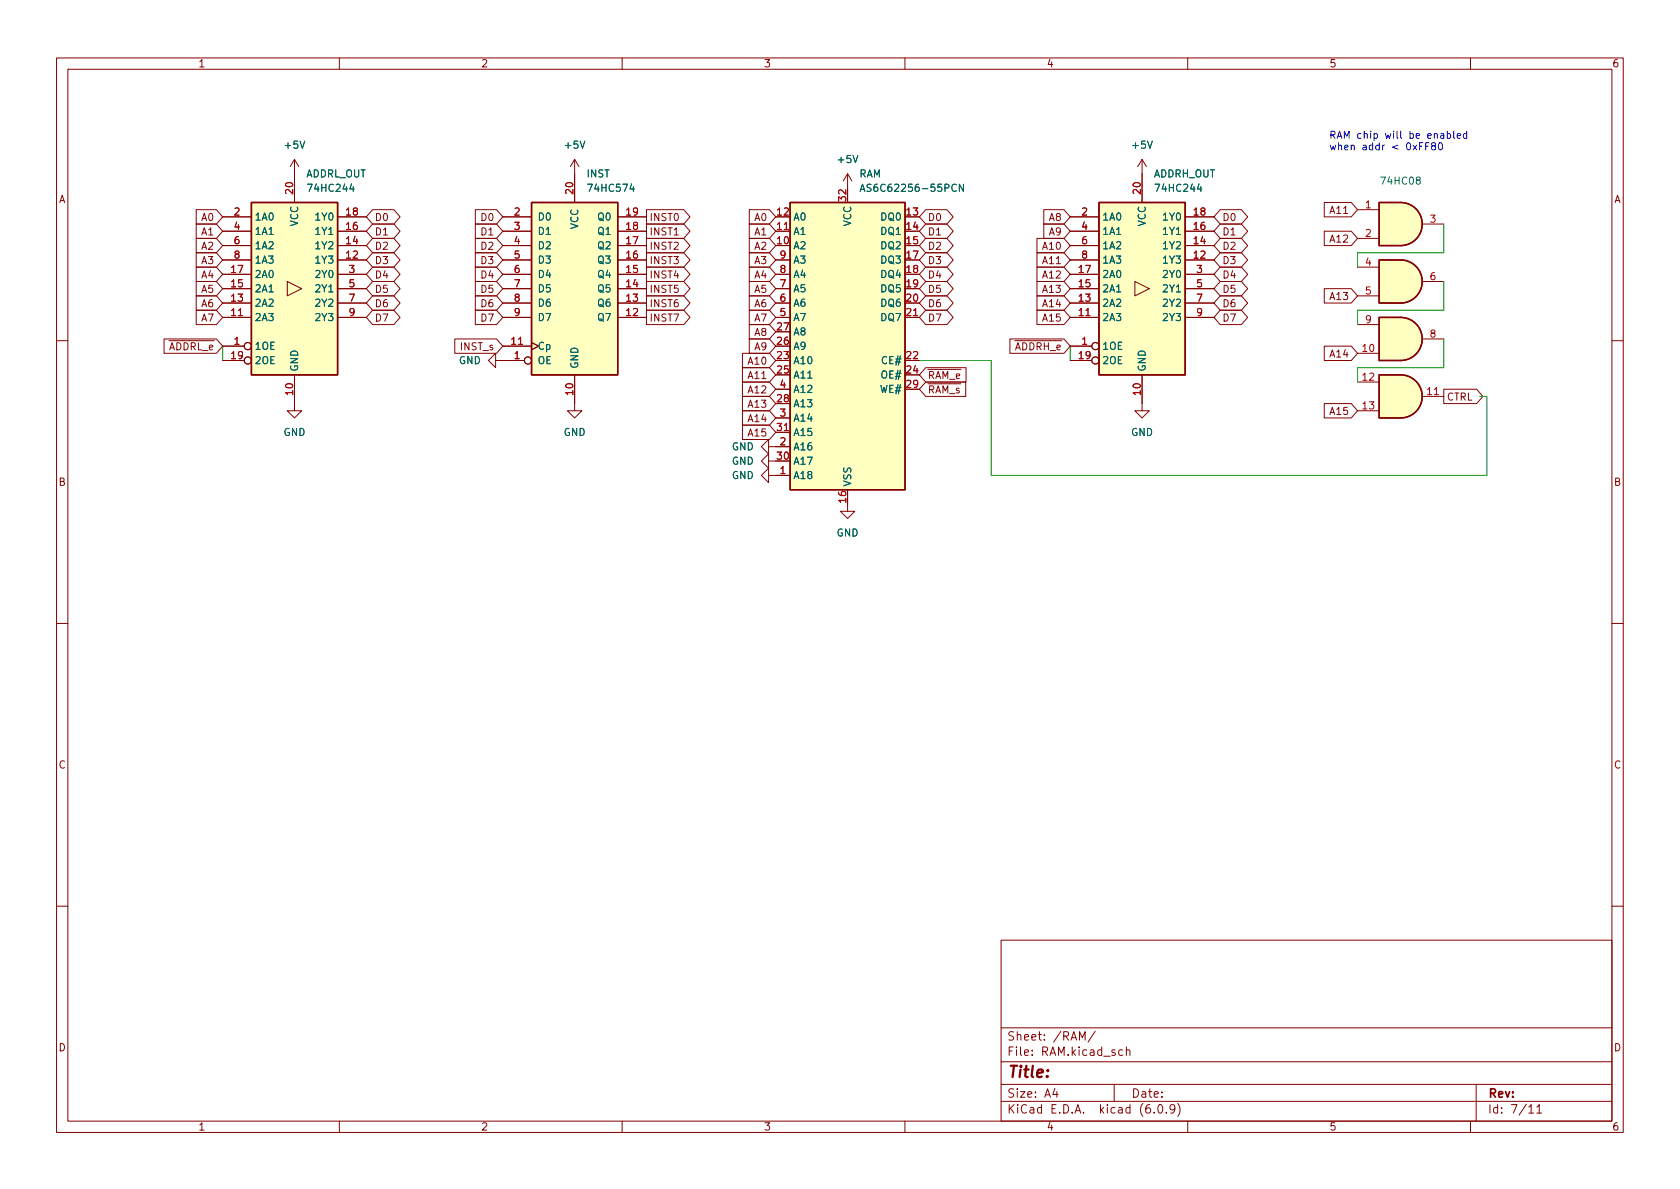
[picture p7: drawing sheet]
<svg xmlns="http://www.w3.org/2000/svg" width="297mm" height="210mm" viewBox="0 0 297 210" stroke-linecap="round" stroke-linejoin="round" font-family="sans-serif">
<g fill="none" stroke="#840000" stroke-width=".18">
<path d="M10 10.2h277v190.1h-277zM12 12.2h273v186.1h-273zM60 10.2v2M110 10.2v2M160 10.2v2M210 10.2v2M260 10.2v2M34.7 37.1h3.6l1.1 1.2-1.1 1.3h-3.6zM34.7 39.6h3.6l1.1 1.3-1.1 1.3h-3.6zM39.4 38.3h5M52.1 28.2l-.8 1.3M52.1 28.2v7.6"/>
<path d="M52.1 28.2l.7 1.3M59.7 38.3h5.1M65.9 39.6h3.7l1.1 1.3-1.1 1.3h-3.7l-1.1-1.3zM65.9 37.1h3.7l1.1 1.2-1.1 1.3h-3.7l-1.1-1.3zM84 39.6h3.8l1.1 1.3-1.1 1.3h-3.8zM84 37.1h3.8l1.1 1.2-1.1 1.3h-3.8zM88.9 38.3h5.1M101.6 28.2l-.8 1.3M101.6 28.2v7.6M101.6 28.2l.8 1.3M109.2 38.3h5.1M114.3 37.1h6.6l1.1 1.2-1.1 1.3h-6.6z"/>
<path d="M114.3 39.6h6.6l1.1 1.3-1.1 1.3h-6.6zM132.5 39.6h3.5l1.2 1.3-1.2 1.3h-3.5zM132.5 37.1h3.5l1.2 1.2-1.2 1.3h-3.5zM149.9 30.7l-.8 1.3M149.9 30.7v2.6M149.9 30.7l.7 1.3M163.7 39.6h3.7l1.1 1.3-1.1 1.3h-3.7l-1.1-1.3zM163.7 37.1h3.7l1.1 1.2-1.1 1.3h-3.7l-1.1-1.3zM184.6 39.6h3.5l1.1 1.3-1.1 1.3h-3.5zM184.6 37.1h3.5l1.1 1.2-1.1 1.3h-3.5zM189.2 38.3h5.1M201.9 28.2v7.6"/>
<path d="M201.9 28.2l-.7 1.3M201.9 28.2l.8 1.3M209.5 38.3h5.1M215.7 37.1h3.8l1.1 1.2-1.1 1.3h-3.8l-1.1-1.3zM215.7 39.6h3.8l1.1 1.3-1.1 1.3h-3.8l-1.1-1.3zM234.1 35.8h4.8l1.1 1.3-1.1 1.2h-4.8zM240 37.1h3.8M251.5 39.6h3.8M29 59.9h9.3l1.1 1.3-1.1 1.3h-9.3zM34.7 54.9h3.6l1.1 1.2-1.1 1.3h-3.6zM34.7 47.2h3.6l1.1 1.3-1.1 1.3h-3.6zM34.7 44.7h3.6l1.1 1.3-1.1 1.2h-3.6z"/>
<path d="M34.7 42.2h3.6l1.1 1.2-1.1 1.3h-3.6zM34.7 49.8h3.6l1.1 1.2-1.1 1.3h-3.6zM34.7 52.3h3.6l1.1 1.3-1.1 1.3h-3.6zM39.4 40.9h5M39.4 56.1h5M39.4 53.6h5M39.4 51h5M39.4 48.5h5M39.4 46h5M39.4 43.4h5M50.8 49.8l2.5 1.2-2.5 1.3zM59.7 40.9h5.1"/>
<path d="M59.7 56.1h5.1M59.7 53.6h5.1M59.7 51h5.1M59.7 48.5h5.1M59.7 46h5.1M59.7 43.4h5.1M65.9 42.2h3.7l1.1 1.2-1.1 1.3h-3.7l-1.1-1.3zM65.9 44.7h3.7l1.1 1.3-1.1 1.2h-3.7l-1.1-1.2zM65.9 47.2h3.7l1.1 1.3-1.1 1.3h-3.7l-1.1-1.3zM65.9 52.3h3.7l1.1 1.3-1.1 1.3h-3.7l-1.1-1.3zM65.9 54.9h3.7l1.1 1.2-1.1 1.3h-3.7l-1.1-1.3zM65.9 49.8h3.7l1.1 1.2-1.1 1.3h-3.7l-1.1-1.3z"/>
<path d="M80.4 59.9h7.4l1.1 1.3-1.1 1.3h-7.4zM84 52.3h3.8l1.1 1.3-1.1 1.3h-3.8zM84 54.9h3.8l1.1 1.2-1.1 1.3h-3.8zM84 49.8h3.8l1.1 1.2-1.1 1.3h-3.8zM84 44.7h3.8l1.1 1.3-1.1 1.2h-3.8zM84 42.2h3.8l1.1 1.2-1.1 1.3h-3.8zM84 47.2h3.8l1.1 1.3-1.1 1.3h-3.8zM88.9 40.9h5.1M88.9 56.1h5.1M88.9 53.6h5.1M88.9 51h5.1M88.9 48.5h5.1"/>
<path d="M88.9 46h5.1M88.9 43.4h5.1M109.2 40.9h5.1M109.2 56.1h5.1M109.2 53.6h5.1M109.2 51h5.1M109.2 48.5h5.1M109.2 46h5.1M109.2 43.4h5.1M114.3 52.3h6.6l1.1 1.3-1.1 1.3h-6.6zM114.3 54.9h6.6l1.1 1.2-1.1 1.3h-6.6zM114.3 44.7h6.6l1.1 1.3-1.1 1.2h-6.6z"/>
<path d="M114.3 47.2h6.6l1.1 1.3-1.1 1.3h-6.6zM114.3 49.8h6.6l1.1 1.2-1.1 1.3h-6.6zM114.3 42.2h6.6l1.1 1.2-1.1 1.3h-6.6zM132.5 44.7h3.5l1.2 1.3-1.2 1.2h-3.5zM132.5 42.2h3.5l1.2 1.2-1.2 1.3h-3.5zM132.5 47.2h3.5l1.2 1.3-1.2 1.3h-3.5zM132.5 54.9h3.5l1.2 1.2-1.2 1.3h-3.5zM132.5 52.3h3.5l1.2 1.3-1.2 1.3h-3.5zM132.5 49.8h3.5l1.2 1.2-1.2 1.3h-3.5zM132.5 57.4h3.5l1.2 1.3-1.2 1.2h-3.5zM132.5 59.9h3.5l1.2 1.3-1.2 1.3h-3.5zM137.2 40.9h2.5"/>
<path d="M137.2 56.1h2.5M137.2 53.6h2.5M137.2 51h2.5M137.2 48.5h2.5M137.2 46h2.5M160 56.1h2.6M163.7 54.9h3.7l1.1 1.2-1.1 1.3h-3.7l-1.1-1.3zM163.7 52.3h3.7l1.1 1.3-1.1 1.3h-3.7l-1.1-1.3zM163.7 49.8h3.7l1.1 1.2-1.1 1.3h-3.7l-1.1-1.3zM163.7 42.2h3.7l1.1 1.2-1.1 1.3h-3.7l-1.1-1.3zM163.7 44.7h3.7l1.1 1.3-1.1 1.2h-3.7l-1.1-1.2zM163.7 47.2h3.7l1.1 1.3-1.1 1.3h-3.7l-1.1-1.3z"/>
<path d="M178.6 59.9h9.5l1.1 1.3-1.1 1.3h-9.5zM183.3 42.2h4.8l1.1 1.2-1.1 1.3h-4.8zM183.3 52.3h4.8l1.1 1.3-1.1 1.3h-4.8zM183.3 54.9h4.8l1.1 1.2-1.1 1.3h-4.8zM183.3 44.7h4.8l1.1 1.3-1.1 1.2h-4.8zM183.3 47.2h4.8l1.1 1.3-1.1 1.3h-4.8zM183.3 49.8h4.8l1.1 1.2-1.1 1.3h-4.8zM189.2 40.9h5.1M189.2 56.1h5.1M189.2 53.6h5.1M189.2 51h5.1M189.2 48.5h5.1"/>
<path d="M189.2 46h5.1M189.2 43.4h5.1M200.7 49.8l2.5 1.2-2.5 1.3zM209.5 40.9h5.1M209.5 56.1h5.1M209.5 53.6h5.1M209.5 51h5.1M209.5 48.5h5.1M209.5 46h5.1M209.5 43.4h5.1M215.7 42.2h3.8l1.1 1.2-1.1 1.3h-3.8l-1.1-1.3zM215.7 47.2h3.8l1.1 1.3-1.1 1.3h-3.8l-1.1-1.3z"/>
<path d="M215.7 54.9h3.8l1.1 1.2-1.1 1.3h-3.8l-1.1-1.3zM215.7 44.7h3.8l1.1 1.3-1.1 1.2h-3.8l-1.1-1.2zM215.7 49.8h3.8l1.1 1.2-1.1 1.3h-3.8l-1.1-1.3zM215.7 52.3h3.8l1.1 1.3-1.1 1.3h-3.8l-1.1-1.3zM234.1 51h4.8l1.1 1.3-1.1 1.3h-4.8zM234.1 40.9h4.8l1.1 1.3-1.1 1.2h-4.8zM240 47.2h3.8M240 52.3h3.8M240 57.4h3.8M240 42.2h3.8M251.5 49.8h3.8M251.5 59.9h3.8"/>
<path d="M10 60.2h2M39.4 61.2h3.8M39.4 63.7h3.8M52.1 66.3v6.3h1.2l-1.2 1.3-1.3-1.3h1.3M87.6 63.7v-1.2l-1.2 1.2 1.2 1.3v-1.3h5.1M88.9 61.2h5.1M94 60.6l1.2 .6-1.2 .6M101.6 66.3v6.3h1.3l-1.3 1.3-1.3-1.3h1.3M131.3 72.6h4.7l1.2 1.3-1.2 1.3h-4.7zM131.3 75.2h4.7l1.2 1.2-1.2 1.3h-4.7zM131.3 62.5h4.7l1.2 1.2-1.2 1.3h-4.7zM131.3 65h4.7l1.2 1.3-1.2 1.3h-4.7z"/>
<path d="M131.3 67.6h4.7l1.2 1.2-1.2 1.3h-4.7zM131.3 70.1h4.7l1.2 1.3-1.2 1.2h-4.7zM135.9 79v-1.3l-1.3 1.3 1.3 1.3v-1.3h3.8M137.2 73.9h2.5M137.2 76.4h2.5M137.2 68.8h2.5M163.7 67.6h7v2.5h-7l-1.1-1.3zM163.7 65h7.1v2.6h-7.1l-1.1-1.3zM189.2 61.2h3.8M189.2 63.7h3.8M201.9 66.3v6.3h1.3l-1.3 1.3-1.2-1.3h1.2M234.1 61.2h4.8l1.1 1.3-1.1 1.2h-4.8z"/>
<path d="M234.1 71.4h4.8l1.1 1.2-1.1 1.3h-4.8zM240 67.6h3.8M240 72.6h3.8M240 62.5h3.8M251.5 70.1h3.8M255.3 68.8h5.8l1.1 1.3-1.1 1.3h-5.8zM285 60.2h2M135.9 81.5v-1.2l-1.3 1.2 1.3 1.3v-1.3h1.3M135.9 84.1v-1.3l-1.3 1.3 1.3 1.2v-1.2h3.8M149.9 89.1v1.3h1.2l-1.2 1.3-1.3-1.3h1.3M10 110.2h2M285 110.2h2"/>
<path d="M10 160.2h2M177 166.3h108v32h-108zM285 160.2h2M60 198.3v2M110 198.3v2M160 198.3v2M177 194.8h108M177 191.8h108M177 187.8h108M177 181.8h108M186.5 192.5l-.4 1h1M186.9 193v1"/>
<path d="M190.9 183.9v-1.5l.5 1.1 .5-1.1v1.5M193.6 182.4l-1.2 1.9M197 191.8v3M198.5 185.7l-.4-.1-.3 .3v.4l.1 .3h.6M199.1 185.8l.3-.2 .3 .1 .1 .9M199.1 185.1v1.5M204.1 196.7v.1M204.9 195.4l.2-.1a.81 .81 0 0 1 .6 .7 .81 .81 0 0 1-.3 .8h-.2a.81 .81 0 0 1-.6-.6 .81 .81 0 0 1 .3-.8zM206.2 196.7v.1M207.7 196l-.3 .3h-.3l-.2-.3 .1-.6 .4-.1 .2 .2a.99 .99 0 0 1-.3 1.3h-.3M208.2 195.1a1.72 1.72 0 0 1 0 2.3M210 198.3v2"/>
<path d="M260 198.3v2M261 191.8v6.5M270.3 195.8l.4-.5v1.5M270.3 196.8h.9M271.7 195.8l.5-.5v1.5M271.7 196.8h.9"/>
<circle cx="43.8" cy="63.7" r=".63"/>
<circle cx="43.8" cy="61.2" r=".63"/>
<circle cx="93.3" cy="63.7" r=".63"/>
<circle cx="193.7" cy="63.7" r=".63"/>
<circle cx="193.7" cy="61.2" r=".63"/>
</g>
<g fill="#ffffc2" stroke="#ffffc2" stroke-width=".18">
<path d="M247.7 66.3a3.8 3.8 0 0 1 3.8 3.8 3.8 3.8 0 0 1-3.8 3.8z"/>
<path d="M243.8 66.3h3.8v7.6h-3.8z"/>
<path d="M247.7 46a3.8 3.8 0 0 1 3.8 3.8 3.8 3.8 0 0 1-3.8 3.8z"/>
<path d="M243.8 46h3.8v7.6h-3.8z"/>
<path d="M139.7 35.8h20.3v50.8h-20.3z"/>
<path d="M247.7 56.1a3.8 3.8 0 0 1 3.8 3.8 3.8 3.8 0 0 1-3.8 3.8z"/>
<path d="M243.8 56.1h3.8v7.6h-3.8z"/>
<path d="M247.7 35.8a3.8 3.8 0 0 1 3.8 3.8 3.8 3.8 0 0 1-3.8 3.8z"/>
<path d="M243.8 35.8h3.8v7.6h-3.8z"/>
<path d="M44.4 35.8h15.3v30.5h-15.3z"/>
<path d="M194.3 35.8h15.2v30.5h-15.2z"/>
<path d="M94 35.8h15.2v30.5h-15.2z"/>
</g>
<path d="M44.4 35.8h15.3v30.5h-15.3zM94 35.8h15.2v30.5h-15.2zM139.7 35.8h20.3v50.8h-20.3zM194.3 35.8h15.2v30.5h-15.2zM243.8 35.8h3.9a3.8 3.8 0 0 1 3.8 3.8 3.8 3.8 0 0 1-3.8 3.8h-3.9zM243.8 46h3.9a3.8 3.8 0 0 1 3.8 3.8 3.8 3.8 0 0 1-3.8 3.8h-3.9zM243.8 56.1h3.9a3.8 3.8 0 0 1 3.8 3.8 3.8 3.8 0 0 1-3.8 3.8h-3.9zM243.8 66.3h3.9a3.8 3.8 0 0 1 3.8 3.8 3.8 3.8 0 0 1-3.8 3.8h-3.9z" fill="none" stroke="#840000" stroke-width=".25"/>
<path d="M152.1 33.8l.4-1.2 .4 1.2M152.2 33.5h.6M170.3 32.6v1.2l-.7-1.2v1.2" fill="none" stroke="#006464" stroke-width=".18"/>
<path d="M252.1 25.8h.4M252.7 25.2h-.6v1.3M253.4 25.8l-.3-.3 .1-.1 .2-.2 .3 .1 .1 .2v.2l-.6 .1-.1 .2 .1 .4 .2 .1h.2l.2-.2v-.3l-.2-.2M254.4 25.4l.2-.2a.68 .68 0 0 1 .5 .7 .68 .68 0 0 1-.5 .6l-.2-.1-.1-.4zM255.9 23.7l.4-.1 .2 .3-.1 .5h-.5M255.9 23.2v1.3M257 23.2v1.1l.2 .2M257.6 24l.6-.1v-.2l-.4-.1-.2 .2 .1 .6h.5M259.3 23.7l-.3-.1-.3 .3 .2 .5h.4M259.3 23.2v1.3" fill="none" stroke="#0000c2" stroke-width=".18"/>
<path d="M255.3 39.6v5.1h-15.3v2.5M255.3 49.8v5.1h-15.3v2.5M255.3 59.9v5.1h-15.3v2.6M39.4 61.2v2.5M162.6 63.7h12.7v20.4h87.6v-14h-1.3M189.2 61.2v2.5" fill="none" stroke="#009600" stroke-width=".18"/>
<text font-size="2.8" fill="#840000" x="178" y="190.6">Title:</text>
<g font-size="2.1" fill="#840000">
<text x="178" y="184">Sheet: /RAM/</text>
<text x="178" y="186.7">File: RAM.kicad_sch</text>
<text x="178" y="196.9">KiCad E.D.A. kicad (6.0.9)</text>
<text x="178" y="194.1">Size: A4</text>
<text x="200" y="194.1">Date:</text>
<text x="263" y="194.1">Rev:</text>
<text x="263" y="196.9">Id: 7/11</text>
</g>
<g font-size="1.8" fill="#840000">
<text x="35" y="11.9">1</text>
<text x="85" y="11.9">2</text>
<text x="135" y="11.9">3</text>
<text x="185" y="11.9">4</text>
<text x="235" y="11.9">5</text>
<text x="285" y="11.9">6</text>
<text x="10.3" y="35.9">A</text>
<text x="285.3" y="35.9">A</text>
<text x="35.7" y="39.1">A0</text>
<text x="35.7" y="41.6">A1</text>
<text x="66.2" y="41.6">D1</text>
<text x="66.2" y="39.1">D0</text>
<text x="85.2" y="41.6">D1</text>
<text x="85.2" y="39.1">D0</text>
<text x="114.8" y="39.1">INST0</text>
<text x="114.8" y="41.6">INST1</text>
<text x="133.5" y="41.6">A1</text>
<text x="133.5" y="39.1">A0</text>
<text x="164" y="41.6">D1</text>
<text x="164" y="39.1">D0</text>
<text x="185.5" y="41.6">A9</text>
<text x="185.5" y="39.1">A8</text>
<text x="216.1" y="39.1">D0</text>
<text x="216.1" y="41.6">D1</text>
<text x="235.4" y="37.8">A11</text>
<text x="35.7" y="46.7">A3</text>
<text x="35.7" y="44.2">A2</text>
<text x="66.2" y="44.2">D2</text>
<text x="66.2" y="46.7">D3</text>
<text x="85.2" y="46.7">D3</text>
<text x="85.2" y="44.2">D2</text>
<text x="114.8" y="46.7">INST3</text>
<text x="114.8" y="44.2">INST2</text>
<text x="133.5" y="46.7">A3</text>
<text x="133.5" y="44.2">A2</text>
<text x="164" y="44.2">D2</text>
<text x="164" y="46.7">D3</text>
<text x="184.6" y="44.2">A10</text>
<text x="184.6" y="46.7">A11</text>
<text x="216.1" y="44.2">D2</text>
<text x="216.1" y="46.7">D3</text>
<text x="235.4" y="42.9">A12</text>
<text x="35.7" y="49.2">A4</text>
<text x="35.7" y="51.8">A5</text>
<text x="66.2" y="49.2">D4</text>
<text x="66.2" y="51.8">D5</text>
<text x="85.2" y="51.8">D5</text>
<text x="85.2" y="49.2">D4</text>
<text x="114.8" y="49.2">INST4</text>
<text x="114.8" y="51.8">INST5</text>
<text x="133.5" y="49.2">A4</text>
<text x="133.5" y="51.8">A5</text>
<text x="164" y="51.8">D5</text>
<text x="164" y="49.2">D4</text>
<text x="184.6" y="49.2">A12</text>
<text x="184.6" y="51.8">A13</text>
<text x="216.1" y="49.2">D4</text>
<text x="216.1" y="51.8">D5</text>
<text x="235.4" y="53">A13</text>
<text x="35.7" y="56.9">A7</text>
<text x="35.7" y="54.3">A6</text>
<text x="66.2" y="54.3">D6</text>
<text x="66.2" y="56.9">D7</text>
<text x="85.2" y="54.3">D6</text>
<text x="85.2" y="56.9">D7</text>
<text x="114.8" y="54.3">INST6</text>
<text x="114.8" y="56.9">INST7</text>
<text x="133.5" y="56.9">A7</text>
<text x="133.5" y="54.3">A6</text>
<text x="133.5" y="59.4">A8</text>
<text x="164" y="56.9">D7</text>
<text x="164" y="54.3">D6</text>
<text x="184.6" y="54.3">A14</text>
<text x="184.6" y="56.9">A15</text>
<text x="216.1" y="56.9">D7</text>
<text x="216.1" y="54.3">D6</text>
<text x="28.4" y="61.9">~{ADDRL_e}</text>
<text x="81.5" y="61.9">INST_s</text>
<text x="132.5" y="64.5">A10</text>
<text x="133.5" y="61.9">A9</text>
<text x="178.1" y="61.9">~{ADDRH_e}</text>
<text x="235.4" y="63.2">A14</text>
<text x="132.5" y="67">A11</text>
<text x="132.5" y="69.6">A12</text>
<text x="164" y="69.6">~{RAM_s}</text>
<text x="164" y="67">~{RAM_e}</text>
<text x="255.7" y="70.8">CTRL</text>
<text x="132.5" y="74.6">A14</text>
<text x="132.5" y="77.2">A15</text>
<text x="132.5" y="72.1">A13</text>
<text x="235.4" y="73.4">A15</text>
<text x="10.3" y="85.9">B</text>
<text x="285.3" y="85.9">B</text>
<text x="10.3" y="135.9">C</text>
<text x="285.3" y="135.9">C</text>
<text x="10.3" y="185.9">D</text>
<text x="285.3" y="185.9">D</text>
<text x="35" y="199.9">1</text>
<text x="85" y="199.9">2</text>
<text x="135" y="199.9">3</text>
<text x="185" y="199.9">4</text>
<text x="235" y="199.9">5</text>
<text x="285" y="199.9">6</text>
</g>
<g font-size="1.8" fill="#006464">
<text x="50.5" y="26.3">+5V</text>
<text x="100" y="26.3">+5V</text>
<text x="148.3" y="28.8">+5V</text>
<text x="200.3" y="26.3">+5V</text>
<text x="54" y="31.4">ADDRL_OUT</text>
<text x="54.8" y="33.9">74HC244</text>
<text x="103.7" y="31.4">INST</text>
<text x="104.3" y="33.9">74HC574</text>
<text x="151.9" y="31.4">RAM</text>
<text x="153.3" y="33.9">AS6C62256-55PCN</text>
<text x="203.9" y="31.4">ADDRH_OUT</text>
<text x="204.6" y="33.9">74HC244</text>
<text x="244.4" y="32.6">74HC08</text>
<text x="45" y="39">1A0</text>
<text x="45" y="41.5">1A1</text>
<text x="52.7" y="40.1" transform="rotate(-90 52.7 40.1)">VCC</text>
<text x="56" y="41.5">1Y1</text>
<text x="56" y="39">1Y0</text>
<text x="95" y="39">D0</text>
<text x="95" y="41.5">D1</text>
<text x="102.2" y="40.6" transform="rotate(-90 102.2 40.6)">VCC</text>
<text x="105.8" y="41.5">Q1</text>
<text x="105.8" y="39">Q0</text>
<text x="140.2" y="41.5">A1</text>
<text x="140.2" y="39">A0</text>
<text x="150.5" y="40.1" transform="rotate(-90 150.5 40.1)">VCC</text>
<text x="155.9" y="39">DQ0</text>
<text x="155.9" y="41.5">DQ1</text>
<text x="194.8" y="39">1A0</text>
<text x="194.8" y="41.5">1A1</text>
<text x="202.6" y="40.1" transform="rotate(-90 202.6 40.1)">VCC</text>
<text x="205.9" y="41.5">1Y1</text>
<text x="205.9" y="39">1Y0</text>
<text x="45" y="44.1">1A2</text>
<text x="45" y="46.6">1A3</text>
<text x="56" y="46.6">1Y3</text>
<text x="56" y="44.1">1Y2</text>
<text x="95" y="44.1">D2</text>
<text x="95" y="46.6">D3</text>
<text x="105.8" y="46.6">Q3</text>
<text x="105.8" y="44.1">Q2</text>
<text x="140.2" y="44.1">A2</text>
<text x="140.2" y="46.6">A3</text>
<text x="155.9" y="44.1">DQ2</text>
<text x="155.9" y="46.6">DQ3</text>
<text x="194.8" y="44.1">1A2</text>
<text x="194.8" y="46.6">1A3</text>
<text x="205.9" y="46.6">1Y3</text>
<text x="205.9" y="44.1">1Y2</text>
<text x="45" y="51.7">2A1</text>
<text x="45" y="49.1">2A0</text>
<text x="56" y="49.1">2Y0</text>
<text x="56" y="51.7">2Y1</text>
<text x="95" y="49.1">D4</text>
<text x="95" y="51.7">D5</text>
<text x="105.8" y="51.7">Q5</text>
<text x="105.8" y="49.1">Q4</text>
<text x="140.2" y="51.7">A5</text>
<text x="140.2" y="49.1">A4</text>
<text x="155.9" y="49.1">DQ4</text>
<text x="155.9" y="51.7">DQ5</text>
<text x="194.8" y="51.7">2A1</text>
<text x="194.8" y="49.1">2A0</text>
<text x="205.9" y="49.1">2Y0</text>
<text x="205.9" y="51.7">2Y1</text>
<text x="45" y="56.8">2A3</text>
<text x="45" y="54.2">2A2</text>
<text x="56" y="54.2">2Y2</text>
<text x="56" y="56.8">2Y3</text>
<text x="95" y="54.2">D6</text>
<text x="95" y="56.8">D7</text>
<text x="105.8" y="56.8">Q7</text>
<text x="105.8" y="54.2">Q6</text>
<text x="140.2" y="59.3">A8</text>
<text x="140.2" y="56.8">A7</text>
<text x="140.2" y="54.2">A6</text>
<text x="155.9" y="54.2">DQ6</text>
<text x="155.9" y="56.8">DQ7</text>
<text x="194.8" y="56.8">2A3</text>
<text x="194.8" y="54.2">2A2</text>
<text x="205.9" y="54.2">2Y2</text>
<text x="205.9" y="56.8">2Y3</text>
<text x="45" y="61.8">1OE</text>
<text x="45" y="64.4">2OE</text>
<text x="52.7" y="65.8" transform="rotate(-90 52.7 65.8)">GND</text>
<text x="81.1" y="64.4">GND</text>
<text x="95" y="64.4">OE</text>
<text x="95" y="61.8">Cp</text>
<text x="102.2" y="65.3" transform="rotate(-90 102.2 65.3)">GND</text>
<text x="140.2" y="64.4">A10</text>
<text x="140.2" y="61.8">A9</text>
<text x="156.1" y="64.4">CE#</text>
<text x="194.8" y="61.8">1OE</text>
<text x="194.8" y="64.4">2OE</text>
<text x="202.6" y="65.8" transform="rotate(-90 202.6 65.8)">GND</text>
<text x="140.2" y="66.9">A11</text>
<text x="140.2" y="69.5">A12</text>
<text x="155.7" y="69.5">WE#</text>
<text x="156" y="66.9">OE#</text>
<text x="50.1" y="77.1">GND</text>
<text x="99.6" y="77.1">GND</text>
<text x="140.2" y="72">A13</text>
<text x="140.2" y="74.5">A14</text>
<text x="140.2" y="77.1">A15</text>
<text x="200" y="77.1">GND</text>
<text x="129.4" y="82.2">GND</text>
<text x="129.4" y="79.6">GND</text>
<text x="140.2" y="79.6">A16</text>
<text x="140.2" y="82.2">A17</text>
<text x="129.4" y="84.7">GND</text>
<text x="140.2" y="84.7">A18</text>
<text x="150.5" y="86.1" transform="rotate(-90 150.5 86.1)">VSS</text>
<text x="147.9" y="94.9">GND</text>
</g>
<g font-size="1.8" fill="#0000c2">
<text x="234.9" y="24.5">RAM chip will be enabled</text>
<text x="234.9" y="26.6">when addr &lt; 0xFF80</text>
</g>
<g font-size="1.8" fill="#a90000">
<text x="51.8" y="34.3" transform="rotate(-90 51.8 34.3)">20</text>
<text x="101.3" y="34.3" transform="rotate(-90 101.3 34.3)">20</text>
<text x="149.6" y="35.5" transform="rotate(-90 149.6 35.5)">32</text>
<text x="201.7" y="34.3" transform="rotate(-90 201.7 34.3)">20</text>
<text x="41.4" y="38.1">2</text>
<text x="41.4" y="40.6">4</text>
<text x="61.2" y="40.6">16</text>
<text x="61.2" y="38.1">18</text>
<text x="90.9" y="38.1">2</text>
<text x="90.9" y="40.6">3</text>
<text x="110.8" y="40.6">18</text>
<text x="110.8" y="38.1">19</text>
<text x="137.4" y="40.6">11</text>
<text x="137.4" y="38.1">12</text>
<text x="160.3" y="38.1">13</text>
<text x="160.3" y="40.6">14</text>
<text x="191.3" y="38.1">2</text>
<text x="191.3" y="40.6">4</text>
<text x="211.1" y="40.6">16</text>
<text x="211.1" y="38.1">18</text>
<text x="241.4" y="36.8">1</text>
<text x="241.4" y="41.9">2</text>
<text x="252.9" y="39.4">3</text>
<text x="41.4" y="43.2">6</text>
<text x="41.4" y="45.7">8</text>
<text x="61.2" y="45.7">12</text>
<text x="61.2" y="43.2">14</text>
<text x="90.9" y="43.2">4</text>
<text x="90.9" y="45.7">5</text>
<text x="110.8" y="45.7">16</text>
<text x="110.8" y="43.2">17</text>
<text x="137.4" y="43.2">10</text>
<text x="137.9" y="45.7">9</text>
<text x="160.3" y="43.2">15</text>
<text x="160.3" y="45.7">17</text>
<text x="191.3" y="43.2">6</text>
<text x="191.3" y="45.7">8</text>
<text x="211.1" y="45.7">12</text>
<text x="211.1" y="43.2">14</text>
<text x="241.4" y="47">4</text>
<text x="40.9" y="53.3">13</text>
<text x="40.9" y="50.8">15</text>
<text x="40.9" y="48.3">17</text>
<text x="61.7" y="48.3">3</text>
<text x="61.7" y="50.8">5</text>
<text x="61.7" y="53.3">7</text>
<text x="90.9" y="48.3">6</text>
<text x="90.9" y="50.8">7</text>
<text x="90.9" y="53.3">8</text>
<text x="110.8" y="53.3">13</text>
<text x="110.8" y="50.8">14</text>
<text x="110.8" y="48.3">15</text>
<text x="137.9" y="53.3">6</text>
<text x="137.9" y="50.8">7</text>
<text x="137.9" y="48.3">8</text>
<text x="160.3" y="48.3">18</text>
<text x="160.3" y="50.8">19</text>
<text x="160.3" y="53.3">20</text>
<text x="190.8" y="53.3">13</text>
<text x="190.8" y="50.8">15</text>
<text x="190.8" y="48.3">17</text>
<text x="211.6" y="48.3">3</text>
<text x="211.6" y="50.8">5</text>
<text x="211.6" y="53.3">7</text>
<text x="241.4" y="52.1">5</text>
<text x="252.9" y="49.5">6</text>
<text x="40.9" y="55.9">11</text>
<text x="61.7" y="55.9">9</text>
<text x="90.9" y="55.9">9</text>
<text x="110.8" y="55.9">12</text>
<text x="137.4" y="58.4">27</text>
<text x="137.9" y="55.9">5</text>
<text x="160.3" y="55.9">21</text>
<text x="190.8" y="55.9">11</text>
<text x="211.6" y="55.9">9</text>
<text x="241.4" y="57.1">9</text>
<text x="252.9" y="59.7">8</text>
<text x="40.9" y="63.5">19</text>
<text x="41.4" y="61">1</text>
<text x="90.5" y="61">11</text>
<text x="90.9" y="63.5">1</text>
<text x="137.4" y="63.5">23</text>
<text x="137.4" y="61">26</text>
<text x="160.3" y="63.5">22</text>
<text x="190.8" y="63.5">19</text>
<text x="191.3" y="61">1</text>
<text x="241" y="62.2">10</text>
<text x="51.8" y="69.8" transform="rotate(-90 51.8 69.8)">10</text>
<text x="101.3" y="69.8" transform="rotate(-90 101.3 69.8)">10</text>
<text x="137.4" y="66">25</text>
<text x="137.4" y="71.1">28</text>
<text x="137.9" y="68.6">4</text>
<text x="160.3" y="66">24</text>
<text x="160.3" y="68.6">29</text>
<text x="201.7" y="69.8" transform="rotate(-90 201.7 69.8)">10</text>
<text x="241" y="67.3">12</text>
<text x="252.4" y="69.8">11</text>
<text x="137.4" y="76.2">31</text>
<text x="137.9" y="73.7">3</text>
<text x="241" y="72.4">13</text>
<text x="137.4" y="81.3">30</text>
<text x="137.9" y="83.8">1</text>
<text x="137.9" y="78.7">2</text>
<text x="149.6" y="88.9" transform="rotate(-90 149.6 88.9)">16</text>
</g>
</svg>
